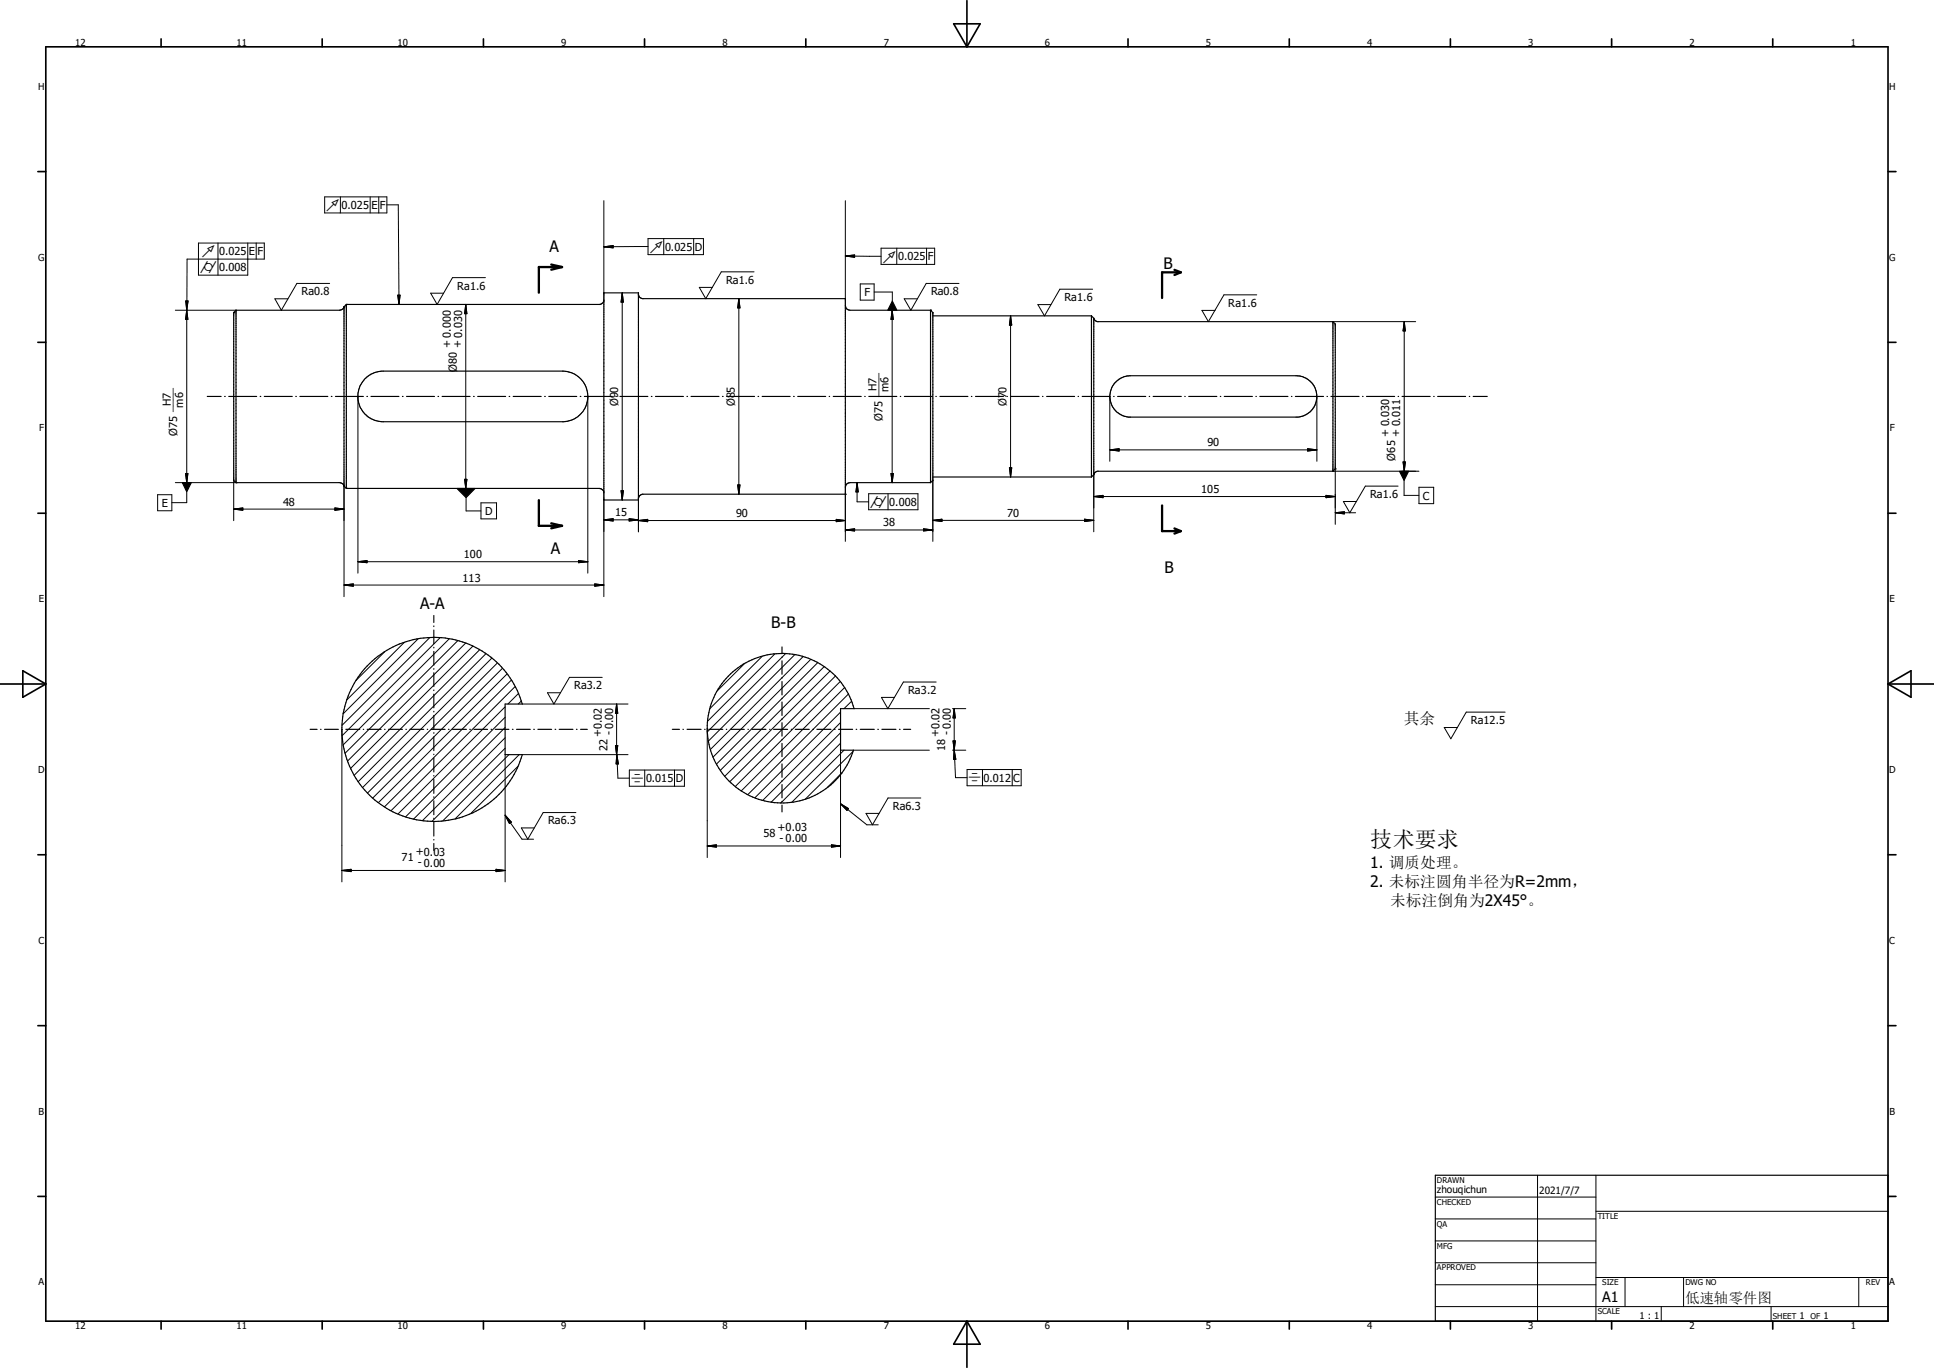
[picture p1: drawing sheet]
<svg xmlns="http://www.w3.org/2000/svg" width="297mm" height="210mm" viewBox="0 0 297 210" stroke-linecap="round" stroke-linejoin="round" font-family="sans-serif">
<g fill="none" stroke="#000" stroke-width=".18">
<path d="M35.9 48h.1M35.9 48v25.7l.3 .4M36.2 47.6v26.5M36.2 47.6l-.3 .4M52.8 47.1h.1M52.8 47.1a.73 .73 0 0 1-.7 .5h-15.9M52.8 47.1v27.5l.4 .4M53.2 46.7h.1M53.2 46.7v28.3M53.2 46.7l-.4 .4M56 58.2l1-.8 .7-.2 1-.2h27.9a3.9 3.9 0 0 1 3.7 3.9 3.9 3.9 0 0 1-3.7 3.8h-27.9a3.9 3.9 0 0 1-3.7-3.5l.1-1.5 .2-.5zM92.7 45h5.3v31.7l-5.3 .1z"/>
<path d="M92.7 46.2l-.1 .3-.4 .2h-39M98 45.3l.2 .3 .4 .2h31.2v30.1M129.8 46.9a.73 .73 0 0 0 .7 .7h12.4M142.9 47.6h.1M142.9 47.7v26.4M142.9 47.6l.4 .4v25.8l-.4 .3M143.3 48.5h24.3M167.6 48.5l.5 .7 .4 .2h36.2M167.6 48.5v24.7M168 48.9v24M171.5 58.5l1-.6 1-.2h25.7a3.2 3.2 0 0 1 3 3.1 3.2 3.2 0 0 1-2.9 3.2h-26a3.2 3.2 0 0 1-2.7-2.1 3.2 3.2 0 0 1 .9-3.4zM204.7 49.4v22.9"/>
<path d="M204.7 49.4l.4 .3M205.1 49.8v22.2M31.8 60.9h2.2M34.5 60.9h.1M35.1 60.9h4.3M36.2 74.1h.1M36.2 74.1h15.9l.5 .1 .2 .3M40 60.9h.1M40.6 60.9h4.3M45.4 60.9h.1M46.1 60.9h4.2M50.9 60.9h.1"/>
<path d="M51.5 60.9h4.3M53.2 75h.1M53.2 75h38.9a.78 .78 0 0 1 .6 .6M56.3 60.9h.1M57 60.9h4.3M61.8 60.9h.1M62.4 60.9h4.3M67.3 60.9h.1M67.9 60.9h4.3M72.7 60.9h.1M73.4 60.9h4.2M78.2 60.9h.1"/>
<path d="M78.8 60.9h4.3M83.6 60.9h.1M84.3 60.9h4.3M89.1 60.9h.1M89.7 60.9h4.3M94.6 60.9h.1M95.2 60.9h4.3M100 60.9h.1M100.7 60.9h4.3M105.5 60.9h.1M106.1 60.9h4.3M111 60.9h.1"/>
<path d="M111.6 60.9h4.3M116.4 60.9h.1M117 60.9h4.3M121.9 60.9h.1M122.5 60.9h4.3M127.3 60.9h.1M128 60.9h4.3M129.8 75.9h.1M129.8 75.9h-31.2l-.4 .2-.2 .4M132.8 60.9h.1M133.4 60.9h4.3M138.3 60.9h.1"/>
<path d="M138.9 60.9h4.3M142.9 74.1h-12.4a.74 .74 0 0 0-.7 .7M143.3 73.2h24.3M143.7 60.9h.1M144.4 60.9h4.2M149.2 60.9h.1M149.8 60.9h4.3M154.6 60.9h.1M155.3 60.9h4.3M160.1 60.9h.1M160.7 60.9h4.3M165.6 60.9h.1"/>
<path d="M166.2 60.9h4.3M168 72.9l-.4 .3M171 60.9h.1M171.6 60.9h4.4M176.5 60.9h.1M177.1 60.9h4.3M181.9 60.9h.1M182.6 60.9h4.3M187.4 60.9h.1M188 60.9h4.3M192.9 60.9h.1M193.5 60.9h4.3"/>
<path d="M198.3 60.9h.1M198.9 60.9h4.4M203.8 60.9h.1M204.4 60.9h4.3M204.7 72.3h.1M204.7 72.3h-36.2l-.4 .3-.1 .3M205.1 72h.1M205.1 72l-.4 .3M209.3 60.9h.1M209.9 60.9h4.3M214.7 60.9h.1M215.3 60.9h4.3"/>
<path d="M220.2 60.9h.1M220.8 60.9h4.3M225.6 60.9h.1M226.2 60.9h2.2M66.6 94.5v1.1M66.6 96.1v.1M66.6 96.7v2.1M66.6 99.4v.1M120.1 99.3v1.1M47.6 112h1.1M49.2 112h.1M49.8 112h2.2"/>
<path d="M52.5 112h.1M53.1 112h2.1M55.8 112h.1M56.4 102.2a14.1 14.1 0 0 1 23.8 5.9h-2.6v7.8h2.6a14.1 14.1 0 0 1-20.6 8.3 14.1 14.1 0 0 1-3.2-22zM56.4 112h2.1M59.1 112h.1M59.7 112h2.1M62.3 112h.1M62.9 112h2.2M65.6 112h.1M66.2 112h2.2M66.6 100v2.1"/>
<path d="M66.6 102.6v.1M66.6 103.3v2.1M66.6 105.9v.1M66.6 106.6v2.1M66.6 109.2v.1M66.6 109.8v2.2M66.6 112.5v.1M66.6 113.1v2.1M66.6 115.8v.1M66.6 116.4v2.1M66.6 119.1h.1M66.6 119.7v2.1"/>
<path d="M68.9 112h.1M69.5 112h2.1M72.1 112h.1M72.8 112h2.1M75.4 112h.1M76 112h2.2M78.7 112h.1M79.3 112h2.1M82 112h.1M82.6 112h2.1M85.2 112h.1M85.9 112h2.1"/>
<path d="M88.5 112h.1M89.2 112h1M103.3 112h1M104.9 112h.1M105.5 112h2.2M108.2 112h.1M108.8 112h2.2M111.5 112h.1M112.2 112h2.1M112.2 103.5a11.5 11.5 0 0 1 19 5.3h-2.1v6.4h2a11.5 11.5 0 0 1-17.1 6.4 11.5 11.5 0 0 1-1.8-18.1zM114.9 112h.1M115.5 112h2.1"/>
<path d="M118.2 112h.1M118.8 112h2.2M120.1 100.9h.1M120.1 101.5v2M120.1 104v.1M120.1 104.6v2.1M120.1 107.2v.1M120.1 107.8v2M120.1 110.3v.1M120.1 111v2M120.1 113.5v.1M120.1 114.1v2.1"/>
<path d="M120.1 116.7v.1M120.1 117.3v2M120.1 119.8v.1M121.5 112h.1M122.1 112h2.2M124.8 112h.1M125.5 112h2.1M128.1 112h.1M128.8 112h2.1M131.5 112h.1M132.1 112h2.2M134.8 112h.1"/>
<path d="M135.4 112h2.2M138.1 112h.1M138.8 112h1.1M66.6 122.3v.1M66.6 122.9v2.2M66.6 125.6v.1M66.6 126.2v2.2M66.6 128.9v.1M66.6 129.5v1.1M120.1 120.5v2M120.1 123v.1M120.1 123.6v1"/>
<path d="M220.4 180.4h69.5v22.4h-69.5z"/>
</g>
<g fill="none" stroke="#000" stroke-width=".15">
<path d="M33.5 37.3v4.9M38 37.3v4.9h-7.5v-4.9h10.1v2.5h-11.9v7.8M39.3 37.3v2.5M49.9 30.2h9.5v2.5h-9.5zM52.3 30.2v2.5M56.8 30.2v2.5M58.2 30.2v2.5M59.4 31.4h1.8l.1 15.3M92.7 30.8v14.2M92.7 37.9l1.5-.2v.3zM99.5 37.8l-6.8 .1M99.5 36.6h8.5v2.5h-8.5z"/>
<path d="M101.9 36.6v2.5M106.5 36.6v2.5M129.8 30.8v15M129.8 39.3l1.4-.2v.4zM129.8 39.3h5.5M135.3 38.1h8.2v2.5h-8.2zM137.7 38.1v2.5M142.3 38.1v2.5M26.9 47.6h9.3M28.5 46.2h.4l-.2 1.4zM28.7 47.6v26.5M28.7 47.6l.2 1.4h-.4z"/>
<path d="M50.6 43.5h-5l-2.4 4.1-1-1.7h2M61.1 45.3h.3l-.1 1.4zM71.5 46.7v28.3M71.5 46.7l.2 1.5h-.3zM74.6 42.6h-5.1l-2.4 4.1-1-1.7h2M95.6 45v31.8M95.6 45l.1 1.4h-.3zM113.5 45.8v30.1M113.5 45.8l.1 1.5h-.3zM115.8 41.7h-5l-2.4 4.1-1-1.7h2M132.1 43.6h2.1v2.5h-2.1zM134.2 44.8h2.8v1.4"/>
<path d="M137 47.6l.2 1.4h-.4zM137 47.6v26.5M147.3 43.5h-5.1l-2.3 4.1-1-1.7h2M155.2 48.5v24.7M155.2 48.5l.2 1.4h-.4zM167.8 44.4h-5l-2.4 4.1-1-1.7h2M193 45.3h-5l-2.4 4.1-1-1.7h2M204.7 49.4h12.7M215.7 49.4v22.9M215.7 49.4l.1 1.4h-.3zM24.2 75.9h2.2v2.5h-2.2zM26.9 74.1h9.3"/>
<path d="M28.5 72.7h.4l-.2 1.4zM28.7 75.5v1.7h-2.3M35.9 78.2h16.9M35.9 78.2l1.4-.2v.3zM35.9 73.8v6.1M51.4 78l1.4 .2-1.4 .1zM52.8 74.6v17M55 60.9v27.1M71.4 73.6h.3l-.2 1.4zM71.6 76.4v2h2.3M73.9 77.2h2.4v2.5h-2.4zM90.3 60.9v27.1"/>
<path d="M92.7 76.8v14.8M92.7 79.8h5.3M92.7 79.8l1.5-.2v.4zM95.4 75.3h.3l-.1 1.5zM96.6 79.6l1.4 .2-1.4 .2zM98 76.8v4.9M98 79.9h31.8M98 79.9l1.5-.2v.4zM113.3 74.5h.3l-.1 1.4zM128.4 79.7l1.4 .2-1.4 .2zM129.8 75.9v7.2M131.6 74.1v2.9h1.8"/>
<path d="M131.6 74.1l.2 1.4h-.4zM133.4 75.8h7.6v2.5h-7.6zM136.4 75.8v2.5M136.8 72.7h.4l-.2 1.4zM143.3 79.9h24.7M143.3 73.8v9.3M143.3 79.9l1.4-.2v.4zM155 71.8h.4l-.2 1.4zM166.6 79.7l1.4 .2-1.4 .2zM168 72.9v8.7M168 76.2h37.1M168 76.2l1.4-.1v.3z"/>
<path d="M170.4 69.1h31.8M170.4 69.1l1.5-.2v.3zM170.4 60.9v9.9M200.8 68.9l1.4 .2-1.4 .1zM202.2 60.9v9.9M203.6 76.1l1.5 .1-1.5 .2zM204.7 72.3h13.2M205.1 72v8.5M205.1 78.7h3.1M205.1 78.7l1.4-.1v.3zM214.7 74.6h-5l-2.4 4.1-1-1.7h2M215.5 70.9h.3l-.1 1.4z"/>
<path d="M215.6 73.8v2.3h2.3M217.9 74.8h2.3v2.5h-2.3zM52.8 89.8h39.9M52.8 89.8l1.5-.2v.4zM55 86.2h35.3M55 86.2l1.4-.1v.3zM62.1 98.6l-8.8 8.8M64.2 98l-11.5 11.6M66 97.9l-13.5 13.5M67.6 97.9l-15 15M69 98.1l-16.3 16.3M70.3 98.4l-17.3 17.3"/>
<path d="M71.5 98.7l-18.1 18.1M72.6 99.2l-18.8 18.8M73.7 99.8l-19.3 19.2M88.9 86.1l1.4 .1-1.4 .2zM91.3 89.6l1.4 .2-1.4 .2zM129.8 81.4h13.5M129.8 81.4l1.4-.2v.3zM141.8 81.2l1.5 .2-1.5 .1zM52.5 112v23.4M59.1 100.1l-4.4 4.3M74.6 100.4l-19.6 19.6M75.5 101l-19.8 19.9"/>
<path d="M76.4 101.8l-20 19.9M77.2 102.6l-19.9 19.9M77.6 114.9l-11.3 11.2M77.6 113.3l-12.7 12.7M77.6 111.7l-14.1 14M77.6 110.1l-15.3 15.3M77.6 108.5l-16.5 16.5M77.6 115.9v19.5M77.9 103.5l-19.8 19.7M78.2 115.9l-10.2 10.1M78.5 104.4l-19.5 19.5M79.1 105.4l-19.1 19.1"/>
<path d="M79.6 117.6l-7.3 7.3M79.6 106.5l-1.6 1.6M79.7 115.9l-9.8 9.8M80.1 107.6l-.5 .5M80.2 115.9h16.2M80.2 108.1h16.2M92.5 104h-5l-2.4 4.1-1-1.7h2M94.5 114.5h.4l-.2 1.4zM94.7 108.1v7.8M94.7 108.1l.2 1.4h-.4zM94.7 115.9l.2 3.6h1.7M94.7 115.9l.3 1.4h-.4z"/>
<path d="M96.6 118.2h8.5v2.5h-8.5zM99 118.2v2.5M103.6 118.2v2.5M108.6 111.8v19.9M114.4 101.8l-4.2 4.3M117.1 100.7l-8.1 8.1M119 100.4l-10.3 10.3M120.7 100.3l-12.1 12.1M122.1 100.5l-13.3 13.3M123.3 100.8l-14.2 14.3M124.5 101.2l-15 15M125.6 101.7l-15.6 15.6"/>
<path d="M126.6 102.3l-16 16M127.5 103l-16.2 16.2M128.3 103.8l-16.2 16.2M129 104.6l-16.1 16.2M129.1 114.1l-9.2 9.2M129.1 112.5l-10.7 10.6M129.1 110.9l-12 12M129.1 109.3l-13.2 13.2M129.1 115.2v16.5M129.3 118.6l-2.3 2.3M129.6 115.2l-8 8M129.7 105.6l-15.9 15.8"/>
<path d="M130.3 106.6l-15.5 15.4M130.8 107.6l-1.2 1.2M131 115.4l-7.3 7.3M131.1 115.2h11.6M131.2 108.8h11.5M143.8 104.7h-5.1l-2.3 4.1-1-1.7h2M146.3 108.8h2M146.3 115.2h2M146.4 113.7h.3l-.2 1.5zM146.5 108.8v6.4M146.5 108.8l.2 1.4h-.3zM146.5 115.2l.2 4.2h1.8"/>
<path d="M146.5 115.2l.3 1.4h-.4zM148.5 118.1h8.3v2.5h-8.3zM150.9 118.1v2.5M155.5 118.1v2.5M231.1 109.3h-5.9l-2.4 4.1-1-1.7h2M52.5 133.6h25.1M52.5 133.6l1.4-.1v.3zM76.2 133.5l1.4 .1-1.4 .2zM77.6 125.2l2.6 3.6h1.7M77.6 125.2l.9 1-.3 .2zM88.4 124.7h-5l-2.3 4.1-1-1.7h1.9M108.6 129.9h20.5"/>
<path d="M108.6 129.9l1.4-.2v.4zM127.7 129.7l1.4 .2-1.4 .2zM129.1 123.4l4 3.2h1.8M129.1 123.4l1.2 .7-.2 .3zM141.4 122.5h-5l-2.4 4.1-1-1.7h2M220.4 183.8h24.7M220.4 187.1h24.7M220.4 190.5h24.7M220.4 193.9h24.7M220.4 197.2h24.7M236.1 180.4v22.4M245.1 196.1h44.8"/>
<path d="M245.1 186h44.8M245.1 180.4v22.4M249.6 196.1v4.5M258.6 196.1v4.5M285.5 196.1v4.5M220.4 200.6h69.5M255.1 200.6v2.2M272 200.6v2.2"/>
</g>
<g fill="none" stroke="#000" stroke-width=".25">
<path d="M7 7.2h282.9v195.6h-282.9zM24.7 6v1.2M49.5 6v1.2M74.2 6v1.2M99 6v1.2M123.8 6v1.2M146.5 3.7h4l-2 3.5zM148.5 .1v7.1M173.2 6v1.2M198 6v1.2M222.7 6v1.2M247.5 6v1.2"/>
<path d="M272.2 6v1.2M5.8 26.3h1.2M289.9 26.3h1.3M5.8 52.6h1.2M289.9 52.6h1.3M5.8 78.8h1.2M289.9 78.8h1.3M0 105h7M3.5 103l3.5 2-3.5 2zM289.9 105h7.1M289.9 105l3.6-2v4zM5.8 131.2h1.2"/>
<path d="M289.9 131.2h1.3M5.8 157.5h1.2M289.9 157.5h1.3M5.8 183.7h1.2M289.9 183.7h1.3M24.7 202.8v1.2M49.5 202.8v1.2M74.2 202.8v1.2M99 202.8v1.2M123.8 202.8v1.2M148.5 202.8v7.1M148.5 202.8l2 3.6h-4z"/>
<path d="M173.2 202.8v1.2M198 202.8v1.2M222.7 202.8v1.2M247.5 202.8v1.2M272.2 202.8v1.2"/>
</g>
<path d="M84.7 40.6l1.6 .4M86.3 41h-3.5v3.9M86.3 41l-1.6 .4M180.4 41.4l.9 .4M181.3 41.8h-2.8v3.9M181.3 41.8l-.9 .4M82.8 76.8v3.9h3.5M178.5 77.6v3.9h2.8M84.7 80.3l1.6 .4M86.3 80.7l-1.6 .4M180.4 81.1l.9 .4M181.3 81.5l-.9 .4" fill="none" stroke="#000" stroke-width=".36"/>
<g fill="#000" stroke="#000" stroke-width=".15">
<path d="M92.7 37.9l1.5-.2v.3zM129.8 39.3l1.4-.2v.4zM28.5 46.2h.4l-.2 1.4zM28.7 47.6l.2 1.4h-.4zM61.1 45.3h.3l-.1 1.4zM71.5 46.7l.2 1.5h-.3zM95.6 45l.1 1.4h-.3zM113.5 45.8l.1 1.5h-.3zM137 47.6l.2 1.4h-.4zM137 46.2l.7 1.4h-1.4zM155.2 48.5l.2 1.4h-.4zM215.7 49.4l.1 1.4h-.3z"/>
<path d="M28 74.1h1.4l-.7 1.4zM28.5 72.7h.4l-.2 1.4zM35.9 78.2l1.4-.2v.3zM51.4 78l1.4 .2-1.4 .1zM70.2 75h2.8l-1.4 1.4zM71.4 73.6h.3l-.2 1.4zM92.7 79.8l1.5-.2v.4zM95.4 75.3h.3l-.1 1.5zM96.6 79.6l1.4 .2-1.4 .2zM98 79.9l1.5-.2v.4zM113.3 74.5h.3l-.1 1.4zM131.6 74.1l.2 1.4h-.4z"/>
<path d="M136.8 72.7h.4l-.2 1.4zM143.3 79.9l1.4-.2v.4zM155 71.8h.4l-.2 1.4zM168 76.2l1.4-.1v.3zM170.4 69.1l1.5-.2v.3zM200.8 68.9l1.4 .2-1.4 .1zM203.6 76.1l1.5 .1-1.5 .2zM205.1 78.7l1.4-.1v.3zM214.9 72.3h1.4l-.7 1.5zM215.5 70.9h.3l-.1 1.4zM52.8 89.8l1.5-.2v.4zM55 86.2l1.4-.1v.3z"/>
<path d="M88.9 86.1l1.4 .1-1.4 .2zM91.3 89.6l1.4 .2-1.4 .2zM128.4 79.7l1.4 .2-1.4 .2zM129.8 81.4l1.4-.2v.3zM141.8 81.2l1.5 .2-1.5 .1zM166.6 79.7l1.4 .2-1.4 .2zM94.5 114.5h.4l-.2 1.4zM94.7 108.1l.2 1.4h-.4zM94.7 115.9l.3 1.4h-.4zM146.4 113.7h.3l-.2 1.5zM146.5 108.8l.2 1.4h-.3zM146.5 115.2l.3 1.4h-.4z"/>
<path d="M52.5 133.6l1.4-.1v.3zM76.2 133.5l1.4 .1-1.4 .2zM77.6 125.2l.9 1-.3 .2zM108.6 129.9l1.4-.2v.4zM127.7 129.7l1.4 .2-1.4 .2zM129.1 123.4l1.2 .7-.2 .3z"/>
</g>
<text font-size="3.4" x="210.4" y="130">技术要求</text>
<g font-size="2.4">
<text x="84.4" y="38.7">A</text>
<text x="178.7" y="41.3">B</text>
<text x="84.6" y="85.1">A</text>
<text x="178.8" y="87.9">B</text>
<text x="64.5" y="93.5">A-A</text>
<text x="118.4" y="96.4">B-B</text>
<text x="215.6" y="111.1">其余</text>
<text x="210.4" y="133.2">1. 调质处理。</text>
<text x="210.4" y="136.1">2. 未标注圆角半径为R=2mm，</text>
<text x="213.5" y="139">未标注倒角为2X45°。</text>
</g>
<g font-size="2.2">
<text x="246" y="199.8">A1</text>
<text x="258.8" y="200.1">低速轴零件图</text>
</g>
<g font-size="1.7">
<text x="52.5" y="32.1">0.025</text>
<text x="57.1" y="32.1">E</text>
<text x="58.3" y="32.1">F</text>
<text x="33.7" y="39.2">0.025</text>
<text x="33.7" y="41.6">0.008</text>
<text x="38.2" y="39.2">E</text>
<text x="39.5" y="39.2">F</text>
<text x="102.2" y="38.5">0.025</text>
<text x="106.7" y="38.5">D</text>
<text x="137.9" y="40">0.025</text>
<text x="142.5" y="40">F</text>
<text x="46.3" y="45.3">Ra0.8</text>
<text x="70.2" y="44.4">Ra1.6</text>
<text x="111.5" y="43.6">Ra1.6</text>
<text x="132.8" y="45.5">F</text>
<text x="143" y="45.3">Ra0.8</text>
<text x="163.5" y="46.2">Ra1.6</text>
<text x="188.6" y="47.1">Ra1.6</text>
<text x="69.2" y="53.4" transform="rotate(-90 69.2 53.4)">+ 0.000</text>
<text x="70.8" y="53.4" transform="rotate(-90 70.8 53.4)">+ 0.030</text>
<text x="70.1" y="57.1" transform="rotate(-90 70.1 57.1)">Ø80</text>
<text x="26.2" y="62.4" transform="rotate(-90 26.2 62.4)">H7</text>
<text x="26.5" y="63.2" transform="rotate(-90 26.5 63.2)">____</text>
<text x="28.2" y="62.6" transform="rotate(-90 28.2 62.6)">m6</text>
<text x="95" y="62.4" transform="rotate(-90 95 62.4)">Ø90</text>
<text x="112.9" y="62.4" transform="rotate(-90 112.9 62.4)">Ø85</text>
<text x="134.6" y="60.1" transform="rotate(-90 134.6 60.1)">H7</text>
<text x="134.8" y="60.9" transform="rotate(-90 134.8 60.9)">____</text>
<text x="135.5" y="64.6" transform="rotate(-90 135.5 64.6)">Ø75</text>
<text x="136.4" y="60.2" transform="rotate(-90 136.4 60.2)">m6</text>
<text x="154.6" y="62.4" transform="rotate(-90 154.6 62.4)">Ø70</text>
<text x="27.2" y="66.9" transform="rotate(-90 27.2 66.9)">Ø75</text>
<text x="185.4" y="68.5">90</text>
<text x="213.3" y="67" transform="rotate(-90 213.3 67)">+ 0.030</text>
<text x="214.2" y="70.7" transform="rotate(-90 214.2 70.7)">Ø65</text>
<text x="214.9" y="67" transform="rotate(-90 214.9 67)">+ 0.011</text>
<text x="24.8" y="77.8">E</text>
<text x="43.5" y="77.6">48</text>
<text x="136.6" y="77.7">0.008</text>
<text x="184.5" y="75.7">105</text>
<text x="210.4" y="76.5">Ra1.6</text>
<text x="218.5" y="76.7">C</text>
<text x="74.5" y="79.1">D</text>
<text x="94.5" y="79.3">15</text>
<text x="113" y="79.4">90</text>
<text x="135.6" y="80.8">38</text>
<text x="154.7" y="79.3">70</text>
<text x="71" y="89.3">113</text>
<text x="71.2" y="85.7">100</text>
<text x="88.2" y="105.8">Ra3.2</text>
<text x="139.4" y="106.5">Ra3.2</text>
<text x="92.3" y="113.2" transform="rotate(-90 92.3 113.2)">+0.02</text>
<text x="94.1" y="112.8" transform="rotate(-90 94.1 112.8)">-0.00</text>
<text x="144.2" y="113.2" transform="rotate(-90 144.2 113.2)">+0.02</text>
<text x="145.9" y="112.8" transform="rotate(-90 145.9 112.8)">-0.00</text>
<text x="225.9" y="111.1">Ra12.5</text>
<text x="93.3" y="115.3" transform="rotate(-90 93.3 115.3)">22</text>
<text x="145.2" y="115.3" transform="rotate(-90 145.2 115.3)">18</text>
<text x="99.2" y="120.1">0.015</text>
<text x="103.8" y="120.1">D</text>
<text x="137.1" y="124.3">Ra6.3</text>
<text x="151" y="120">0.012</text>
<text x="155.6" y="120">C</text>
<text x="63.8" y="131.2">+0.03</text>
<text x="84.2" y="126.5">Ra6.3</text>
<text x="117.3" y="128.4">58</text>
<text x="119.4" y="127.5">+0.03</text>
<text x="119.7" y="129.2">-0.00</text>
<text x="61.7" y="132.2">71</text>
<text x="64.2" y="133">- 0.00</text>
</g>
<g font-size="1.6">
<text x="50" y="32.4">h</text>
<text x="30.7" y="42">g</text>
<text x="30.9" y="39.5">h</text>
<text x="99.7" y="38.8">h</text>
<text x="135.5" y="40.3">h</text>
<text x="133.6" y="78">g</text>
<text x="148.7" y="120">i</text>
<text x="96.9" y="120.1">i</text>
</g>
<g font-size="1.5">
<text x="11.6" y="7.1">12</text>
<text x="36.3" y="7.1">11</text>
<text x="61" y="7.1">10</text>
<text x="86.2" y="7.1">9</text>
<text x="111" y="7.1">8</text>
<text x="135.7" y="7.1">7</text>
<text x="160.4" y="7.1">6</text>
<text x="185.2" y="7.1">5</text>
<text x="210" y="7.1">4</text>
<text x="234.7" y="7.1">3</text>
<text x="259.5" y="7.1">2</text>
<text x="284.2" y="7.1">1</text>
<text x="5.9" y="13.8">H</text>
<text x="290.1" y="13.8">H</text>
<text x="5.9" y="40">G</text>
<text x="290.1" y="40">G</text>
<text x="6" y="66.2">F</text>
<text x="290.2" y="66.2">F</text>
<text x="6" y="92.5">E</text>
<text x="290.2" y="92.5">E</text>
<text x="5.9" y="118.7">D</text>
<text x="290.1" y="118.7">D</text>
<text x="5.9" y="144.9">C</text>
<text x="290.1" y="144.9">C</text>
<text x="5.9" y="171.1">B</text>
<text x="290.2" y="171.1">B</text>
<text x="220.7" y="183.2">zhouqichun</text>
<text x="236.4" y="183.3">2021/7/7</text>
<text x="5.9" y="197.3">A</text>
<text x="290.1" y="197.3">A</text>
<text x="251.8" y="202.6">1 : 1</text>
<text x="276.4" y="202.6">1</text>
<text x="280" y="202.6">1</text>
<text x="11.6" y="204">12</text>
<text x="36.3" y="204">11</text>
<text x="61" y="204">10</text>
<text x="86.2" y="204">9</text>
<text x="111" y="204">8</text>
<text x="135.7" y="204">7</text>
<text x="160.4" y="204">6</text>
<text x="185.2" y="204">5</text>
<text x="210" y="204">4</text>
<text x="234.7" y="204">3</text>
<text x="259.5" y="204">2</text>
<text x="284.2" y="204">1</text>
</g>
<g font-size="1.2">
<text x="220.7" y="181.6">DRAWN</text>
<text x="220.7" y="185">CHECKED</text>
<text x="220.7" y="188.3">QA</text>
<text x="220.7" y="191.7">MFG</text>
<text x="245.4" y="187.1">TITLE</text>
<text x="220.7" y="195">APPROVED</text>
<text x="246" y="197.3">SIZE</text>
<text x="258.8" y="197.3">DWG NO</text>
<text x="286.6" y="197.3">REV</text>
<text x="245.4" y="201.8">SCALE</text>
<text x="272.2" y="202.6">SHEET</text>
<text x="278" y="202.6">OF</text>
</g>
</svg>
